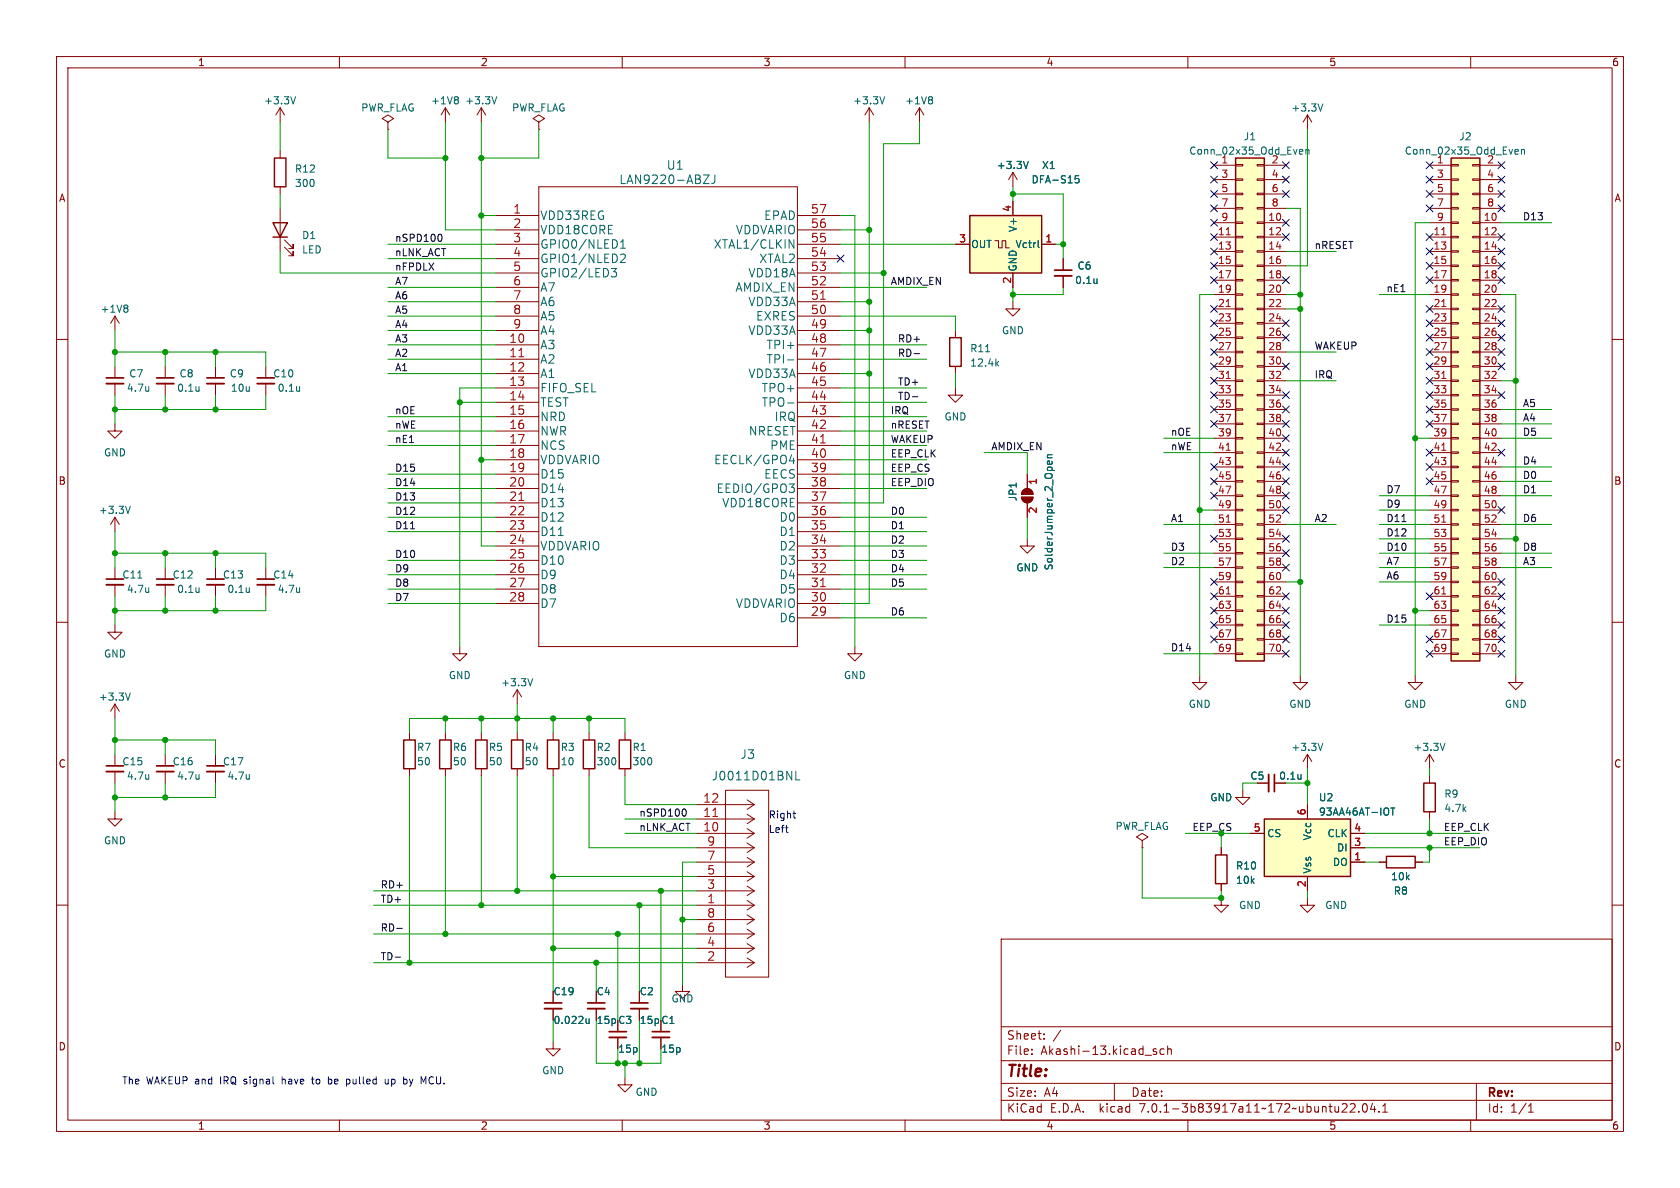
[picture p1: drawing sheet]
<svg xmlns="http://www.w3.org/2000/svg" width="297mm" height="210mm" viewBox="0 0 297 210" stroke-linecap="round" stroke-linejoin="round" font-family="sans-serif">
<g fill="none" stroke="#840000" stroke-width=".18">
<path d="M10 10h277v190h-277zM12 12h273v186h-273zM49.5 19.1v2.5M49.5 19.1l-.7 1.2M49.5 19.1l.8 1.2M60 10v2M78.7 19.1v2.5M78.7 19.1l-.7 1.2M78.7 19.1l.8 1.2M85.1 19.1v2.5M85.1 19.1l-.8 1.2M85.1 19.1l.8 1.2"/>
<path d="M110 10v2M153.7 19.1l-.8 1.2M153.7 19.1v2.5M153.7 19.1l.7 1.2M160 10v2M162.6 19.1l-.8 1.2M162.6 19.1v2.5M162.6 19.1l.7 1.2M210 10v2M260 10v2M49.5 26.7v1.2M49.5 33v1.3"/>
<path d="M49.5 36.8v7.7M68.6 21.6l1-.6-1-.7-1 .7 1 .6v1.3M68.6 22.9h.1M87.6 38.1h7.6M95.2 21.6l1.1-.6-1.1-.7-1 .7 1 .6v1.3M95.2 22.9h.1M95.2 33h45.8v81.3h-45.8zM141 38.1h7.6M179.1 30.5l-.8 1.3M179.1 30.5v2.5M179.1 35.6v2.5M179.1 30.5l.7 1.3"/>
<path d="M214.6 29.2h3.8M214.6 39.4h3.8M214.6 31.8h3.8M214.6 34.3h3.8M214.6 36.8h3.8M218.4 39.2h1.3v.3h-1.3zM218.4 36.7h1.3v.3h-1.3zM218.4 34.2h1.3v.2h-1.3zM218.4 31.6h1.3v.3h-1.3zM218.4 29.1h1.3v.2h-1.3zM222.2 39.2h1.3v.3h-1.3zM222.2 36.7h1.3v.3h-1.3z"/>
<path d="M222.2 34.2h1.3v.2h-1.3zM222.2 31.6h1.3v.3h-1.3zM222.2 29.1h1.3v.2h-1.3zM223.5 29.2h3.8M223.5 39.4h3.8M223.5 31.8h3.8M223.5 34.3h3.8M223.5 36.8h3.8M231.1 20.3v2.6M231.1 20.3l-.7 1.3M231.1 20.3l.8 1.3M252.7 29.2h3.8"/>
<path d="M252.7 39.4h3.8M252.7 31.8h3.8M252.7 34.3h3.8M252.7 36.8h3.8M256.5 39.2h1.3v.3h-1.3zM256.5 36.7h1.3v.3h-1.3zM256.5 34.2h1.3v.2h-1.3zM256.5 31.6h1.3v.3h-1.3zM256.5 29.1h1.3v.2h-1.3zM260.3 39.2h1.3v.3h-1.3zM260.3 36.7h1.3v.3h-1.3zM260.3 34.2h1.3v.2h-1.3z"/>
<path d="M260.3 31.6h1.3v.3h-1.3zM260.3 29.1h1.3v.2h-1.3zM261.6 29.2h3.8M261.6 39.4h3.8M261.6 31.8h3.8M261.6 34.3h3.8M261.6 36.8h3.8M10 60h2M20.3 55.9v2.5M20.3 55.9l-.7 1.3M20.3 55.9l.8 1.3M50.3 43.7l1.5 1.5v-.7v.7h-.7"/>
<path d="M50.3 42.4l1.5 1.5v-.7v.7h-.7M87.6 43.2h7.6M87.6 40.6h7.6M87.6 45.7h7.6M87.6 58.4h7.6M87.6 48.3h7.6M87.6 55.9h7.6M87.6 53.3h7.6M87.6 50.8h7.6M141 43.2h7.6M141 40.6h7.6M141 45.7h7.6"/>
<path d="M141 58.4h7.6M141 48.3h7.6M141 55.9h7.6M141 53.3h7.6M141 50.8h7.6M168.9 43.2h2.5M168.9 58.4v1.3M175.9 42.5h.6v1.3h.7v-1.3h.6v1.3h.6M179.1 53.3v1.3h1.2l-1.2 1.3-1.3-1.3h1.3M179.1 48.3v2.5M184.1 43.2h2.6M188 45.7v2.1"/>
<path d="M188 48.8v2M214.6 41.9h3.8M214.6 44.5h3.8M214.6 47h3.8M214.6 49.5h3.8M214.6 52.1h3.8M214.6 54.6h3.8M214.6 57.2h3.8M214.6 59.7h3.8M218.4 59.6h1.3v.2h-1.3zM218.4 57h1.3v.3h-1.3zM218.4 54.5h1.3v.2h-1.3z"/>
<path d="M218.4 51.9h1.3v.3h-1.3zM218.4 49.4h1.3v.3h-1.3zM218.4 46.9h1.3v.2h-1.3zM218.4 44.3h1.3v.3h-1.3zM218.4 41.8h1.3v.2h-1.3zM222.2 59.6h1.3v.2h-1.3zM222.2 57h1.3v.3h-1.3zM222.2 54.5h1.3v.2h-1.3zM222.2 51.9h1.3v.3h-1.3zM222.2 49.4h1.3v.3h-1.3zM222.2 46.9h1.3v.2h-1.3zM222.2 44.3h1.3v.3h-1.3z"/>
<path d="M222.2 41.8h1.3v.2h-1.3zM223.5 41.9h3.8M223.5 44.5h3.8M223.5 47h3.8M223.5 49.5h3.8M223.5 52.1h3.8M223.5 54.6h3.8M223.5 57.2h3.8M223.5 59.7h3.8M252.7 41.9h3.8M252.7 44.5h3.8M252.7 47h3.8"/>
<path d="M252.7 49.5h3.8M252.7 52.1h3.8M252.7 54.6h3.8M252.7 57.2h3.8M252.7 59.7h3.8M256.5 59.6h1.3v.2h-1.3zM256.5 57h1.3v.3h-1.3zM256.5 54.5h1.3v.2h-1.3zM256.5 51.9h1.3v.3h-1.3zM256.5 49.4h1.3v.3h-1.3zM256.5 46.9h1.3v.2h-1.3zM256.5 44.3h1.3v.3h-1.3z"/>
<path d="M256.5 41.8h1.3v.2h-1.3zM260.3 59.6h1.3v.2h-1.3zM260.3 57h1.3v.3h-1.3zM260.3 54.5h1.3v.2h-1.3zM260.3 51.9h1.3v.3h-1.3zM260.3 49.4h1.3v.3h-1.3zM260.3 46.9h1.3v.2h-1.3zM260.3 44.3h1.3v.3h-1.3zM260.3 41.8h1.3v.2h-1.3zM261.6 41.9h3.8M261.6 44.5h3.8M261.6 47h3.8"/>
<path d="M261.6 49.5h3.8M261.6 52.1h3.8M261.6 54.6h3.8M261.6 57.2h3.8M261.6 59.7h3.8M285 60h2M20.3 74.9v1.3h1.3l-1.3 1.3-1.3-1.3h1.3M20.3 64.8v2M20.3 67.8v2.1M29.2 64.8v2M29.2 67.8v2.1M38.1 64.8v2"/>
<path d="M38.1 67.8v2.1M47 64.8v2M47 67.8v2.1M87.6 61h7.6M87.6 63.5h7.6M87.6 66h7.6M87.6 68.6h7.6M87.6 71.1h7.6M87.6 73.7h7.6M87.6 76.2h7.6M87.6 78.7h7.6M141 61h7.6"/>
<path d="M141 63.5h7.6M141 66h7.6M141 68.6h7.6M141 71.1h7.6M141 73.7h7.6M141 76.2h7.6M141 78.7h7.6M168.9 68.6v1.3h1.3l-1.3 1.2-1.3-1.2h1.3M168.9 64.8v1.2M214.6 62.2h3.8M214.6 64.8h3.8M214.6 67.3h3.8"/>
<path d="M214.6 69.9h3.8M214.6 72.4h3.8M214.6 74.9h3.8M214.6 77.5h3.8M218.4 79.9h1.3v.2h-1.3zM218.4 77.3h1.3v.3h-1.3zM218.4 74.8h1.3v.3h-1.3zM218.4 72.3h1.3v.2h-1.3zM218.4 69.7h1.3v.3h-1.3zM218.4 67.2h1.3v.2h-1.3zM218.4 64.6h1.3v.3h-1.3zM218.4 62.1h1.3v.3h-1.3z"/>
<path d="M222.2 79.9h1.3v.2h-1.3zM222.2 77.3h1.3v.3h-1.3zM222.2 74.8h1.3v.3h-1.3zM222.2 72.3h1.3v.2h-1.3zM222.2 69.7h1.3v.3h-1.3zM222.2 67.2h1.3v.2h-1.3zM222.2 64.6h1.3v.3h-1.3zM222.2 62.1h1.3v.3h-1.3zM223.5 62.2h3.8M223.5 64.8h3.8M223.5 67.3h3.8M223.5 69.9h3.8"/>
<path d="M223.5 72.4h3.8M223.5 74.9h3.8M223.5 77.5h3.8M252.7 62.2h3.8M252.7 64.8h3.8M252.7 67.3h3.8M252.7 69.9h3.8M252.7 72.4h3.8M252.7 74.9h3.8M252.7 77.5h3.8M256.5 79.9h1.3v.2h-1.3zM256.5 77.3h1.3v.3h-1.3z"/>
<path d="M256.5 74.8h1.3v.3h-1.3zM256.5 72.3h1.3v.2h-1.3zM256.5 69.7h1.3v.3h-1.3zM256.5 67.2h1.3v.2h-1.3zM256.5 64.6h1.3v.3h-1.3zM256.5 62.1h1.3v.3h-1.3zM260.3 79.9h1.3v.2h-1.3zM260.3 77.3h1.3v.3h-1.3zM260.3 74.8h1.3v.3h-1.3zM260.3 72.3h1.3v.2h-1.3zM260.3 69.7h1.3v.3h-1.3zM260.3 67.2h1.3v.2h-1.3z"/>
<path d="M260.3 64.6h1.3v.3h-1.3zM260.3 62.1h1.3v.3h-1.3zM261.6 62.2h3.8M261.6 64.8h3.8M261.6 67.3h3.8M261.6 69.9h3.8M261.6 72.4h3.8M261.6 74.9h3.8M261.6 77.5h3.8M20.3 91.4v2.6M20.3 91.4l-.7 1.3M20.3 91.4l.8 1.3"/>
<path d="M87.6 81.3h7.6M87.6 83.8h7.6M87.6 86.4h7.6M87.6 88.9h7.6M87.6 91.4h7.6M87.6 94h7.6M87.6 96.5h7.6M87.6 99.1h7.6M141 81.3h7.6M141 83.8h7.6M141 86.4h7.6M141 88.9h7.6"/>
<path d="M141 91.4h7.6M141 94h7.6M141 96.5h7.6M141 99.1h7.6M180.6 87.9h2a1.02 1.02 0 0 1-1 1 1.02 1.02 0 0 1-1-1zM180.9 86.7a1.02 1.02 0 0 1 1.1-.3 1.02 1.02 0 0 1 .6 1h-2zM181.6 95.3v1.2h1.3l-1.3 1.3-1.3-1.3h1.3M181.6 83.8v2.6M181.6 88.9v2.5M214.6 80h3.8M214.6 82.6h3.8M214.6 85.1h3.8"/>
<path d="M214.6 87.6h3.8M214.6 90.2h3.8M214.6 92.7h3.8M214.6 95.3h3.8M214.6 97.8h3.8M218.4 97.7h1.3v.2h-1.3zM218.4 95.1h1.3v.3h-1.3zM218.4 92.6h1.3v.2h-1.3zM218.4 90h1.3v.3h-1.3zM218.4 87.5h1.3v.3h-1.3zM218.4 85h1.3v.2h-1.3zM218.4 82.4h1.3v.3h-1.3z"/>
<path d="M222.2 97.7h1.3v.2h-1.3zM222.2 95.1h1.3v.3h-1.3zM222.2 92.6h1.3v.2h-1.3zM222.2 90h1.3v.3h-1.3zM222.2 87.5h1.3v.3h-1.3zM222.2 85h1.3v.2h-1.3zM222.2 82.4h1.3v.3h-1.3zM223.5 80h3.8M223.5 82.6h3.8M223.5 85.1h3.8M223.5 87.6h3.8M223.5 90.2h3.8"/>
<path d="M223.5 92.7h3.8M223.5 95.3h3.8M223.5 97.8h3.8M252.7 80h3.8M252.7 82.6h3.8M252.7 85.1h3.8M252.7 87.6h3.8M252.7 90.2h3.8M252.7 92.7h3.8M252.7 95.3h3.8M252.7 97.8h3.8M256.5 97.7h1.3v.2h-1.3z"/>
<path d="M256.5 95.1h1.3v.3h-1.3zM256.5 92.6h1.3v.2h-1.3zM256.5 90h1.3v.3h-1.3zM256.5 87.5h1.3v.3h-1.3zM256.5 85h1.3v.2h-1.3zM256.5 82.4h1.3v.3h-1.3zM260.3 97.7h1.3v.2h-1.3zM260.3 95.1h1.3v.3h-1.3zM260.3 92.6h1.3v.2h-1.3zM260.3 90h1.3v.3h-1.3zM260.3 87.5h1.3v.3h-1.3zM260.3 85h1.3v.2h-1.3z"/>
<path d="M260.3 82.4h1.3v.3h-1.3zM261.6 80h3.8M261.6 82.6h3.8M261.6 85.1h3.8M261.6 87.6h3.8M261.6 90.2h3.8M261.6 92.7h3.8M261.6 95.3h3.8M261.6 97.8h3.8M10 110h2M20.3 110.5v1.3h1.3l-1.3 1.2-1.3-1.2h1.3M20.3 100.3v2.1"/>
<path d="M20.3 103.4v2M29.2 100.3v2.1M29.2 103.4v2M38.1 100.3v2.1M38.1 103.4v2M47 100.3v2.1M47 103.4v2M81.3 114.3v1.3h1.2l-1.2 1.2-1.3-1.2h1.3M87.6 101.6h7.6M87.6 104.1h7.6M87.6 106.7h7.6M141 101.6h7.6"/>
<path d="M141 104.1h7.6M141 106.7h7.6M141 109.2h7.6M151.1 114.3v1.3h1.3l-1.3 1.2-1.2-1.2h1.2M212.1 119.4v1.3h1.3l-1.3 1.2-1.3-1.2h1.3M214.6 100.3h3.8M214.6 102.9h3.8M214.6 105.4h3.8M214.6 108h3.8M214.6 110.5h3.8M214.6 113h3.8M214.6 115.6h3.8"/>
<path d="M218.4 115.4h1.3v.3h-1.3zM218.4 112.9h1.3v.3h-1.3zM218.4 110.4h1.3v.2h-1.3zM218.4 107.8h1.3v.3h-1.3zM218.4 105.3h1.3v.2h-1.3zM218.4 102.7h1.3v.3h-1.3zM218.4 100.2h1.3v.3h-1.3zM222.2 115.4h1.3v.3h-1.3zM222.2 112.9h1.3v.3h-1.3zM222.2 110.4h1.3v.2h-1.3zM222.2 107.8h1.3v.3h-1.3zM222.2 105.3h1.3v.2h-1.3z"/>
<path d="M222.2 102.7h1.3v.3h-1.3zM222.2 100.2h1.3v.3h-1.3zM223.5 100.3h3.8M223.5 102.9h3.8M223.5 105.4h3.8M223.5 108h3.8M223.5 110.5h3.8M223.5 113h3.8M223.5 115.6h3.8M229.9 119.4v1.3h1.2l-1.2 1.2-1.3-1.2h1.3M250.2 119.4v1.3h1.3l-1.3 1.2-1.3-1.2h1.3M252.7 100.3h3.8"/>
<path d="M252.7 102.9h3.8M252.7 105.4h3.8M252.7 108h3.8M252.7 110.5h3.8M252.7 113h3.8M252.7 115.6h3.8M256.5 115.4h1.3v.3h-1.3zM256.5 112.9h1.3v.3h-1.3zM256.5 110.4h1.3v.2h-1.3zM256.5 107.8h1.3v.3h-1.3zM256.5 105.3h1.3v.2h-1.3zM256.5 102.7h1.3v.3h-1.3z"/>
<path d="M256.5 100.2h1.3v.3h-1.3zM260.3 115.4h1.3v.3h-1.3zM260.3 112.9h1.3v.3h-1.3zM260.3 110.4h1.3v.2h-1.3zM260.3 107.8h1.3v.3h-1.3zM260.3 105.3h1.3v.2h-1.3zM260.3 102.7h1.3v.3h-1.3zM260.3 100.2h1.3v.3h-1.3zM261.6 100.3h3.8M261.6 102.9h3.8M261.6 105.4h3.8M261.6 108h3.8"/>
<path d="M261.6 110.5h3.8M261.6 113h3.8M261.6 115.6h3.8M268 119.4v1.3h1.2l-1.2 1.2-1.3-1.2h1.3M285 110h2M20.3 124.5v2.5M20.3 133.4v2M20.3 136.4v2M20.3 124.5l-.7 1.2M20.3 124.5l.8 1.2M29.2 133.4v2M29.2 136.4v2"/>
<path d="M38.1 133.4v2M38.1 136.4v2M72.4 129.5v1.3M72.4 135.9v1.3M78.7 129.5v1.3M78.7 135.9v1.3M85.1 129.5v1.3M85.1 135.9v1.3M91.4 121.9l-.7 1.3M91.4 121.9v2.6M91.4 129.5v1.3M91.4 135.9v1.3"/>
<path d="M91.4 121.9l.8 1.3M97.8 129.5v1.3M97.8 135.9v1.3M104.1 129.5v1.3M104.1 135.9v1.3M110.5 129.5v1.3M110.5 135.9v1.3M128.3 139.7h7.6v33h-7.6zM219.7 139.7v1.3h1.3l-1.3 1.2-1.3-1.2h1.3M222.2 138.4h2.1M225.3 138.4h2M231.1 133.4l-.7 1.2"/>
<path d="M231.1 133.4v2.5M231.1 133.4l.8 1.2M252.7 133.4l-.7 1.2M252.7 133.4v2.5M252.7 137.2v1.2M252.7 133.4l.8 1.2M10 160h2M20.3 143.5v1.3h1.3l-1.3 1.3-1.3-1.3h1.3M123.2 157.5h10.1M123.2 154.9h10.1M123.2 152.4h10.1M123.2 149.9h10.1"/>
<path d="M123.2 147.3h10.1M123.2 144.8h10.1M123.2 142.2h10.1M132.1 159.2l1.2 .8M132.1 156.6l1.2 .9M132.1 154.1l1.2 .8M132.1 151.6l1.2 .8M132.1 149l1.2 .9M132.1 146.5l1.2 .8M132.1 143.9l1.2 .9M132.1 141.4l1.2 .8M133.3 157.5l-1.2 .8"/>
<path d="M133.3 154.9l-1.2 .9M133.3 152.4l-1.2 .8M133.3 149.9l-1.2 .8M133.3 147.3l-1.2 .9M133.3 144.8l-1.2 .8M133.3 142.2l-1.2 .9M201.9 148.6l1-.6-1-.7-1 .7 1 .6v1.3M201.9 149.9h.1M215.9 158.8v1.2h1.3l-1.3 1.3-1.3-1.3h1.3M215.9 149.9v1.2M215.9 156.2v1.3M221 147.3h2.5"/>
<path d="M231.1 158.8v1.2h1.3l-1.3 1.3-1.2-1.3h1.2M231.1 142.2v2.6M231.1 154.9v2.6M238.8 152.4h2.5M238.8 149.9h2.5M238.8 147.3h2.5M243.8 152.4h1.3M250.2 152.4h1.3M252.7 143.5v1.3M285 160h2M97.8 175.3v2M97.8 178.3v2"/>
<path d="M105.4 175.3v2M105.4 178.3v2M113 175.3v2M113 178.3v2M120.6 174v1.3h1.3l-1.3 1.2-1.2-1.2h1.2M123.2 170.2h10.1M123.2 167.6h10.1M123.2 165.1h10.1M123.2 162.6h10.1M123.2 160h10.1M132.1 169.3l1.2 .9M132.1 166.8l1.2 .8"/>
<path d="M132.1 164.3l1.2 .8M132.1 161.7l1.2 .9M133.3 170.2l-1.2 .8M133.3 167.6l-1.2 .9M133.3 165.1l-1.2 .8M133.3 162.6l-1.2 .8M133.3 160l-1.2 .9M177 166h108v32h-108zM60 198v2M97.8 184.2v1.2h1.3l-1.3 1.3-1.3-1.3h1.3M109.2 180.3v2.1M109.2 183.4v2"/>
<path d="M110 198v2M110.5 190.5v1.3h1.3l-1.3 1.2-1.3-1.2h1.3M116.8 180.3v2.1M116.8 183.4v2M160 198v2M177 194.5h108M177 191.5h108M177 187.5h108M177 181.5h108M182.4 186.3v.1M182.4 185.5v.1M184.6 183.6v.1"/>
<path d="M184.6 182.8v.1M197 191.5v3M204.4 185.5l-.3-.1-.2 .2v.2l.5 .2v.3h-.5M205.8 185.5l-.4-.1-.3 .3v.4l.1 .2h.6M206.4 185.5l.2-.1 .4 .1 .1 .9M206.4 184.9v1.5M210 198v2M237.2 196.6h.9M238.1 195.2v.5M238.7 195.2l.6-.1 .2 .1 .1 .3-1 1.1h1M240.2 196.5v.1M241.1 195.2l.1-.1a.81 .81 0 0 1 .6 .6 .81 .81 0 0 1-.3 .8l-.1 .1a.81 .81 0 0 1-.6-.6 .81 .81 0 0 1 .3-.8z"/>
<path d="M242.6 195l-.3 1.1h.9M243 195.6v1M243.8 196.5v.1M244.4 196.6h.9M244.4 195.5l.5-.4v1.5M260 198v2M261 191.5v6.5M270.2 196.6h.9M270.2 195.5l.4-.4v1.5"/>
</g>
<g fill="none" stroke="#006464" stroke-width=".18">
<path d="M52.3 17.1l-.5 1.3M80.8 17.1l.2 .2-.2 .3 .2 .3v.2l-.2 .3M87.8 17.1l-.4 1.3M156.4 17.1l-.4 1.3M164.6 17.1l.3 .2-.3 .3 .3 .3v.2l-.3 .3M233.9 18.4l-.5 1.2M124.4 30.9h1l-1 1.6h1M126.4 30.9v1.1a.49 .49 0 0 1-.6 .5M181.8 28.5l-.4 1.3M190.1 31.1h.6M190.1 31.6h.4l.3 .2-.1 .5h-.6M229.9 26.4l.4 .1v.2l-.6 .1"/>
<path d="M230.3 27.2l-.4 .1M230.9 26.5l.1-.1 .4 .1v.8M230.9 26.4v.9M268 26.4l.4 .1v.2l-.6 .1M268.4 27.2l-.4 .1M269 26.5l.1-.1 .4 .1v.8M269 26.4v.9M22.4 53.9l.2 .3-.2 .3 .2 .2v.3l-.2 .2M108.1 47.5h.9l-.5 .5 .4 .2 .1 .5-.3 .3h-.4M109.7 43.9h.9M109.7 42.8l.4-.4v1.5M109.8 45l.5-.1 .2 .2 .1 .2-1 1.1h1"/>
<path d="M139.5 42.4l.9 1.5v-1.5M183.5 42.5v1.1l.2 .2M139.2 71.2h1.2M139.2 63.6h1.2M176.2 64.2l.3 .5M176.5 63.9l-.4 .5M23 89.5l-.4 1.3M139.5 85.6h.9l-.5 .5 .5 .2v.5l-.3 .3h-.4M139.6 81.5h.9M140.3 81v1M185.2 80.9h.8M185.9 81.5l.1 .4-.2 .2-.6-.1v-.5h.3l.1 .6"/>
<path d="M186 80.4h-.8v.3l.1 .2M94.2 120l-.5 1.2M23 122.5l-.4 1.3M140.7 136.3v1.6h.7M233.9 131.4l-.5 1.3M255.5 131.4l-.5 1.3M245.9 142.8h.7M246.2 142.8v1.3M104.2 180.1v.8M104.2 180.8l-.2 .1h-.3"/>
</g>
<g fill="none" stroke="#840000" stroke-width=".25">
<path d="M48.3 39.4h2.5l-1.3 2.5zM48.5 27.9h2v5.1h-2zM171.4 38.1h12.7v10.2h-12.7zM218.4 27.9h5.1v88.9h-5.1zM256.5 27.9h5.1v88.9h-5.1zM48.3 41.9h2.5M167.9 59.7h2v5.1h-2zM71.4 130.8h2v5.1h-2zM77.7 130.8h2.1v5.1h-2.1zM84.1 130.8h2v5.1h-2zM90.4 130.8h2.1v5.1h-2.1zM96.8 130.8h2v5.1h-2z"/>
<path d="M103.1 130.8h2.1v5.1h-2.1zM109.5 130.8h2v5.1h-2zM251.7 138.4h2v5.1h-2zM214.9 151.1h2v5.1h-2zM223.5 144.8h15.3v10.1h-15.3zM245.1 151.4h5.1v2h-5.1z"/>
</g>
<g fill="none" stroke="#840000" stroke-width=".33">
<path d="M186.4 48.8h3.1M18.8 67.8h3M27.7 67.8h3M36.6 67.8h3M45.5 67.8h3M18.8 103.4h3M27.7 103.4h3M36.6 103.4h3M45.5 103.4h3M18.8 136.4h3M27.7 136.4h3M36.6 136.4h3"/>
<path d="M224.3 136.9v3.1M96.3 178.3h3M103.9 178.3h3M111.5 178.3h3.1M107.7 183.4h3M115.3 183.4h3.1"/>
</g>
<g fill="none" stroke="#840000" stroke-width=".3">
<path d="M186.4 47.8h3.1M18.8 66.8h3M27.7 66.8h3M36.6 66.8h3M45.5 66.8h3M18.8 102.4h3M27.7 102.4h3M36.6 102.4h3M45.5 102.4h3M18.8 135.4h3M27.7 135.4h3M36.6 135.4h3"/>
<path d="M225.3 136.9v3.1M96.3 177.3h3M103.9 177.3h3M111.5 177.3h3.1M107.7 182.4h3M115.3 182.4h3.1"/>
</g>
<g fill="#ffffc2" stroke="#ffffc2" stroke-width=".18">
<path d="M171.4 38.1h12.7v10.2h-12.7z"/>
<path d="M223.5 144.8h15.3v10.1h-15.3z"/>
<path d="M256.5 27.9h5.1v88.9h-5.1z"/>
<path d="M218.4 27.9h5.1v88.9h-5.1z"/>
</g>
<path d="M216.8 41.5h.7M216.8 54.2h.7M254.9 41.5h.7M254.9 54.2h.7M216.8 66.9h.7M216.8 79.6h.7M254.9 66.9h.7M254.9 79.6h.7M216.8 92.3h.7M254.9 92.3h.7M216.8 105h.7M254.9 105h.7" fill="none" stroke="#a90000" stroke-width=".18"/>
<g fill="#840000" stroke="#840000" stroke-width=".18">
<path d="M180.9 86.7a1.02 1.02 0 0 1 1.1-.3 1.02 1.02 0 0 1 .6 1h-2z"/>
<path d="M180.6 87.9h2a1.02 1.02 0 0 1-1 1 1.02 1.02 0 0 1-1-1z"/>
</g>
<path d="M78 41.5l.1 .4-.1 .7M161.3 70.1h1M161.6 62.5h1M121.1 143.1l.2 .4-.2 .7M69.8 169.2h1M70.2 164.1h.9" fill="none" stroke="#0f0f0f" stroke-width=".18"/>
<g fill="none" stroke="#0000c2" stroke-width=".18">
<path d="M140.2 143.8h.5M140.5 144.6h.2M55 190.8h.5M58.1 190.3v1.3M58.1 191.6h.1M58.2 190.8h-.1M61.3 190.8v1.2M61.3 191.6h.3M61.6 190.8h-.3M68.1 190.8v.6l.4 .2M71.4 190.8h.4M71.4 191.6h.4"/>
<path d="M74.4 190.3l.5 1 .4-1"/>
</g>
<g fill="none" stroke="#009600" stroke-width=".18">
<path d="M49.5 21.6v5.1M49.5 34.3v2.5M68.6 22.9v5h10.1M78.7 21.6v19h8.9M85.1 21.6v74.9h2.5M85.1 38.1h2.5M95.2 22.9v5h-10.1M148.6 38.1h2.5v76.2M153.7 21.6v85.1h-5.1M162.6 21.6v3.8h-6.4v63.5h-7.6M179.1 33v2.6M179.1 34.3h8.9v11.4"/>
<path d="M227.3 36.8h2.6v82.6M231.1 22.9v24.1h-3.8M252.7 39.4h-2.5v80M265.4 39.4h8.9M20.3 58.4v6.4M49.5 44.5v3.8h38.1M68.6 55.9h19M68.6 53.3h19M68.6 43.2h19M68.6 50.8h19M68.6 58.4h19M68.6 45.7h19"/>
<path d="M148.6 55.9h20.3v2.5M148.6 48.3h7.6M148.6 53.3h5.1M148.6 40.6h5.1M148.6 43.2h20.3M148.6 50.8h15.2M148.6 58.4h5.1M179.1 50.8v2.5M186.7 43.2h1.3M188 50.8v1.3h-8.9M214.6 52.1h-2.5v67.3M227.3 52.1h2.6"/>
<path d="M227.3 44.5h8.9M227.3 54.6h2.6M243.8 52.1h8.9M265.4 52.1h2.6v67.3M20.3 62.2h26.7v2.6M20.3 69.9v5M29.2 62.2v2.6M29.2 69.9v2.5M38.1 62.2v2.6M38.1 69.9v2.5M47 69.9v2.5h-26.7M68.6 78.7h19"/>
<path d="M68.6 76.2h19M68.6 66h19M68.6 63.5h19M68.6 73.7h19M68.6 61h19M81.3 71.1h6.3M87.6 68.6h-6.3v45.7M148.6 78.7h15.2M148.6 71.1h15.2M148.6 76.2h15.2M148.6 66h5.1M148.6 68.6h15.2"/>
<path d="M148.6 63.5h15.2M148.6 73.7h15.2M148.6 61h15.2M168.9 66v2.6M205.7 77.5h8.9M227.3 62.2h8.9M227.3 67.3h8.9M250.2 77.5h2.5M265.4 67.3h2.6M265.4 72.4h8.9M265.4 74.9h8.9M265.4 77.5h8.9"/>
<path d="M20.3 97.8h26.7v2.5M20.3 94v6.3M29.2 97.8v2.5M38.1 97.8v2.5M68.6 94h19M68.6 83.8h19M68.6 91.4h19M68.6 99.1h19M68.6 86.4h19M68.6 88.9h19M85.1 81.3h2.5M148.6 94h15.2"/>
<path d="M148.6 96.5h15.2M148.6 83.8h15.2M148.6 91.4h15.2M148.6 81.3h15.2M148.6 99.1h15.2M148.6 86.4h15.2M174 80h7.6v3.8M181.6 91.4v3.9M205.7 97.8h8.9M205.7 92.7h8.9M205.7 80h8.9M212.1 90.2h2.5"/>
<path d="M227.3 92.7h8.9M243.8 97.8h8.9M243.8 90.2h8.9M243.8 92.7h8.9M243.8 95.3h8.9M243.8 87.6h8.9M265.4 97.8h8.9M265.4 92.7h8.9M265.4 95.3h2.6M265.4 87.6h8.9M265.4 82.6h8.9M265.4 85.1h8.9"/>
<path d="M20.3 105.4v5.1M29.2 105.4v2.6M38.1 105.4v2.6M47 105.4v2.6h-26.7M68.6 101.6h19M68.6 106.7h19M68.6 104.1h19M148.6 101.6h15.2M148.6 104.1h15.2M148.6 109.2h15.2M205.7 100.3h8.9M205.7 115.6h8.9"/>
<path d="M227.3 102.9h2.6M243.8 100.3h8.9M243.8 102.9h8.9M243.8 110.5h8.9M250.2 108h2.5M265.4 100.3h8.9M20.3 130.8h17.8v2.6M20.3 127v6.4M20.3 138.4v5.1M29.2 130.8v2.6M29.2 138.4v2.6M38.1 138.4v2.6h-17.8"/>
<path d="M72.4 129.5v-2.5h38.1v2.5M72.4 137.2v33M78.7 127v2.5M78.7 137.2v27.9M85.1 127v2.5M85.1 137.2v22.8M91.4 124.5v5M91.4 137.2v20.3M97.8 127v2.5M97.8 137.2v38.1M104.1 137.2v12.7h19.1M104.1 127v2.5"/>
<path d="M110.5 137.2v5h12.7M222.2 138.4h-2.5v1.3M227.3 138.4h3.8M231.1 135.9v6.3M252.7 135.9v1.3M66 157.5h57.2M97.8 154.9h25.4M110.5 147.3h12.7M110.5 144.8h12.7M116.8 157.5v22.8M123.2 152.4h-2.6v21.6M201.9 149.9v8.9h14v-1.3"/>
<path d="M209.5 147.3h11.5M215.9 147.3v2.6M231.1 157.5v1.3M241.3 152.4h2.5M241.3 147.3h20.3M241.3 149.9h20.3M252.7 149.9v2.5h-1.2M252.7 144.8v2.5M66 170.2h57.2M66 160h57.2M66 165.1h57.2M97.8 167.6h25.4"/>
<path d="M105.4 170.2v5.1M109.2 165.1v15.2M113 160v15.3M120.6 162.6h2.6M97.8 180.3v3.9M105.4 180.3v7.7h11.4v-2.6M109.2 185.4v2.6M110.5 188v2.5M113 180.3v7.7"/>
</g>
<g fill="none" stroke="#000084" stroke-width=".18">
<path d="M214 28.6l1.2 1.2M214 33.7l1.2 1.2M214 36.2l1.2 1.2M214 38.8l1.2 1.2M214 31.1l1.2 1.3M215.2 33.7l-1.2 1.2M215.2 28.6l-1.2 1.2M215.2 36.2l-1.2 1.2M215.2 38.8l-1.2 1.2M215.2 31.1l-1.2 1.3M226.7 28.6l1.2 1.2M226.7 38.8l1.2 1.2"/>
<path d="M226.7 31.1l1.2 1.3M226.7 33.7l1.2 1.2M227.9 28.6l-1.2 1.2M227.9 33.7l-1.2 1.2M227.9 38.8l-1.2 1.2M227.9 31.1l-1.2 1.3M252.1 36.2l1.2 1.2M252.1 33.7l1.2 1.2M252.1 31.1l1.2 1.3M252.1 28.6l1.2 1.2M253.3 36.2l-1.2 1.2M253.3 28.6l-1.2 1.2"/>
<path d="M253.3 31.1l-1.2 1.3M253.3 33.7l-1.2 1.2M264.8 36.2l1.2 1.2M264.8 28.6l1.2 1.2M264.8 31.1l1.2 1.3M264.8 33.7l1.2 1.2M266 28.6l-1.2 1.2M266 31.1l-1.2 1.3M266 36.2l-1.2 1.2M266 33.7l-1.2 1.2M148 45.1l1.2 1.2M149.2 45.1l-1.2 1.2"/>
<path d="M214 48.9l1.2 1.2M214 46.4l1.2 1.2M214 56.5l1.2 1.3M214 59.1l1.2 1.2M214 41.3l1.2 1.2M214 54l1.2 1.2M214 43.8l1.2 1.3M215.2 48.9l-1.2 1.2M215.2 54l-1.2 1.2M215.2 41.3l-1.2 1.2M215.2 56.5l-1.2 1.3M215.2 59.1l-1.2 1.2"/>
<path d="M215.2 46.4l-1.2 1.2M215.2 43.8l-1.2 1.3M226.7 41.3l1.2 1.2M226.7 56.5l1.2 1.3M226.7 59.1l1.2 1.2M226.7 48.9l1.2 1.2M227.9 41.3l-1.2 1.2M227.9 56.5l-1.2 1.3M227.9 59.1l-1.2 1.2M227.9 48.9l-1.2 1.2M252.1 41.3l1.2 1.2M252.1 43.8l1.2 1.3"/>
<path d="M252.1 54l1.2 1.2M252.1 48.9l1.2 1.2M252.1 59.1l1.2 1.2M252.1 56.5l1.2 1.3M252.1 46.4l1.2 1.2M253.3 41.3l-1.2 1.2M253.3 43.8l-1.2 1.3M253.3 54l-1.2 1.2M253.3 48.9l-1.2 1.2M253.3 59.1l-1.2 1.2M253.3 56.5l-1.2 1.3M253.3 46.4l-1.2 1.2"/>
<path d="M264.8 54l1.2 1.2M264.8 48.9l1.2 1.2M264.8 41.3l1.2 1.2M264.8 46.4l1.2 1.2M264.8 43.8l1.2 1.3M264.8 59.1l1.2 1.2M264.8 56.5l1.2 1.3M266 41.3l-1.2 1.2M266 46.4l-1.2 1.2M266 48.9l-1.2 1.2M266 43.8l-1.2 1.3M266 54l-1.2 1.2"/>
<path d="M266 59.1l-1.2 1.2M266 56.5l-1.2 1.3M214 74.3l1.2 1.2M214 69.2l1.2 1.3M214 66.7l1.2 1.2M214 64.2l1.2 1.2M214 61.6l1.2 1.2M214 71.8l1.2 1.2M215.2 74.3l-1.2 1.2M215.2 66.7l-1.2 1.2M215.2 69.2l-1.2 1.3M215.2 64.2l-1.2 1.2"/>
<path d="M215.2 61.6l-1.2 1.2M215.2 71.8l-1.2 1.2M226.7 71.8l1.2 1.2M226.7 64.2l1.2 1.2M226.7 74.3l1.2 1.2M226.7 69.2l1.2 1.3M226.7 76.9l1.2 1.2M226.7 79.4l1.2 1.2M227.9 69.2l-1.2 1.3M227.9 79.4l-1.2 1.2M227.9 71.8l-1.2 1.2M227.9 64.2l-1.2 1.2"/>
<path d="M227.9 74.3l-1.2 1.2M227.9 76.9l-1.2 1.2M252.1 66.7l1.2 1.2M252.1 79.4l1.2 1.2M252.1 71.8l1.2 1.2M252.1 64.2l1.2 1.2M252.1 69.2l1.2 1.3M252.1 74.3l1.2 1.2M252.1 61.6l1.2 1.2M253.3 61.6l-1.2 1.2M253.3 79.4l-1.2 1.2M253.3 66.7l-1.2 1.2"/>
<path d="M253.3 71.8l-1.2 1.2M253.3 64.2l-1.2 1.2M253.3 69.2l-1.2 1.3M253.3 74.3l-1.2 1.2M264.8 79.4l1.2 1.2M264.8 61.6l1.2 1.2M264.8 69.2l1.2 1.3M264.8 64.2l1.2 1.2M266 79.4l-1.2 1.2M266 69.2l-1.2 1.3M266 64.2l-1.2 1.2M266 61.6l-1.2 1.2"/>
<path d="M214 87l1.2 1.2M214 81.9l1.2 1.3M214 84.5l1.2 1.2M214 94.6l1.2 1.3M215.2 81.9l-1.2 1.3M215.2 94.6l-1.2 1.3M215.2 84.5l-1.2 1.2M215.2 87l-1.2 1.2M226.7 99.7l1.2 1.2M226.7 97.2l1.2 1.2M226.7 84.5l1.2 1.2M226.7 94.6l1.2 1.3"/>
<path d="M226.7 81.9l1.2 1.3M226.7 87l1.2 1.2M226.7 89.6l1.2 1.2M227.9 84.5l-1.2 1.2M227.9 87l-1.2 1.2M227.9 81.9l-1.2 1.3M227.9 97.2l-1.2 1.2M227.9 89.6l-1.2 1.2M227.9 99.7l-1.2 1.2M227.9 94.6l-1.2 1.3M252.1 84.5l1.2 1.2M252.1 81.9l1.2 1.3"/>
<path d="M253.3 84.5l-1.2 1.2M253.3 81.9l-1.2 1.3M264.8 89.6l1.2 1.2M266 89.6l-1.2 1.2M214 109.9l1.2 1.2M214 112.4l1.2 1.2M214 102.3l1.2 1.2M214 104.8l1.2 1.2M214 107.3l1.2 1.3M215.2 104.8l-1.2 1.2M215.2 109.9l-1.2 1.2M215.2 102.3l-1.2 1.2"/>
<path d="M215.2 112.4l-1.2 1.2M215.2 107.3l-1.2 1.3M226.7 104.8l1.2 1.2M226.7 107.3l1.2 1.3M226.7 115l1.2 1.2M226.7 109.9l1.2 1.2M226.7 112.4l1.2 1.2M227.9 109.9l-1.2 1.2M227.9 104.8l-1.2 1.2M227.9 107.3l-1.2 1.3M227.9 115l-1.2 1.2M227.9 112.4l-1.2 1.2"/>
<path d="M252.1 104.8l1.2 1.2M252.1 112.4l1.2 1.2M252.1 115l1.2 1.2M253.3 115l-1.2 1.2M253.3 104.8l-1.2 1.2M253.3 112.4l-1.2 1.2M264.8 102.3l1.2 1.2M264.8 104.8l1.2 1.2M264.8 107.3l1.2 1.3M264.8 115l1.2 1.2M264.8 109.9l1.2 1.2M264.8 112.4l1.2 1.2"/>
<path d="M266 102.3l-1.2 1.2M266 104.8l-1.2 1.2M266 107.3l-1.2 1.3M266 115l-1.2 1.2M266 109.9l-1.2 1.2M266 112.4l-1.2 1.2"/>
</g>
<g fill="#009600" stroke="#009600" stroke-width=".18">
<circle cx="110.5" cy="188" r=".46"/>
<circle cx="116.8" cy="157.5" r=".46"/>
<circle cx="113" cy="160" r=".46"/>
<circle cx="113" cy="188" r=".46"/>
<circle cx="215.9" cy="158.8" r=".46"/>
<circle cx="231.1" cy="138.4" r=".46"/>
<circle cx="120.6" cy="162.6" r=".46"/>
<circle cx="250.2" cy="108" r=".46"/>
<circle cx="250.2" cy="77.5" r=".46"/>
<circle cx="268" cy="95.3" r=".46"/>
<circle cx="229.9" cy="102.9" r=".46"/>
<circle cx="212.1" cy="90.2" r=".46"/>
<circle cx="252.7" cy="149.9" r=".46"/>
<circle cx="252.7" cy="147.3" r=".46"/>
<circle cx="153.7" cy="66" r=".46"/>
<circle cx="85.1" cy="38.1" r=".46"/>
<circle cx="78.7" cy="27.9" r=".46"/>
<circle cx="85.1" cy="27.9" r=".46"/>
<circle cx="91.4" cy="127" r=".46"/>
<circle cx="78.7" cy="165.1" r=".46"/>
<circle cx="20.3" cy="130.8" r=".46"/>
<circle cx="29.2" cy="130.8" r=".46"/>
<circle cx="20.3" cy="141" r=".46"/>
<circle cx="29.2" cy="141" r=".46"/>
<circle cx="78.7" cy="127" r=".46"/>
<circle cx="91.4" cy="157.5" r=".46"/>
<circle cx="72.4" cy="170.2" r=".46"/>
<circle cx="85.1" cy="127" r=".46"/>
<circle cx="97.8" cy="154.9" r=".46"/>
<circle cx="97.8" cy="127" r=".46"/>
<circle cx="104.1" cy="127" r=".46"/>
<circle cx="29.2" cy="62.2" r=".46"/>
<circle cx="38.1" cy="108" r=".46"/>
<circle cx="38.1" cy="97.8" r=".46"/>
<circle cx="29.2" cy="97.8" r=".46"/>
<circle cx="20.3" cy="97.8" r=".46"/>
<circle cx="20.3" cy="72.4" r=".46"/>
<circle cx="29.2" cy="72.4" r=".46"/>
<circle cx="38.1" cy="72.4" r=".46"/>
<circle cx="29.2" cy="108" r=".46"/>
<circle cx="20.3" cy="108" r=".46"/>
<circle cx="20.3" cy="62.2" r=".46"/>
<circle cx="85.1" cy="160" r=".46"/>
<circle cx="97.8" cy="167.6" r=".46"/>
<circle cx="105.4" cy="170.2" r=".46"/>
<circle cx="109.2" cy="165.1" r=".46"/>
<circle cx="109.2" cy="188" r=".46"/>
<circle cx="38.1" cy="62.2" r=".46"/>
<circle cx="85.1" cy="81.3" r=".46"/>
<circle cx="81.3" cy="71.1" r=".46"/>
<circle cx="268" cy="67.3" r=".46"/>
<circle cx="229.9" cy="52.1" r=".46"/>
<circle cx="188" cy="43.2" r=".46"/>
<circle cx="179.1" cy="52.1" r=".46"/>
<circle cx="179.1" cy="34.3" r=".46"/>
<circle cx="156.2" cy="48.3" r=".46"/>
<circle cx="153.7" cy="53.3" r=".46"/>
<circle cx="153.7" cy="58.4" r=".46"/>
<circle cx="153.7" cy="40.6" r=".46"/>
<circle cx="229.9" cy="54.6" r=".46"/>
</g>
<text font-size="2.8" fill="#840000" x="178" y="190.8">Title:</text>
<g font-size="2.1" fill="#006464">
<text x="109.4" y="32.7">LAN9220-ABZJ</text>
<text x="117.8" y="30.2">U1</text>
<text x="95.5" y="39">VDD33REG</text>
<text x="95.5" y="41.6">VDD18CORE</text>
<text x="130" y="41.6">VDDVARIO</text>
<text x="135" y="39">EPAD</text>
<text x="95.5" y="44.1">GPIO0/NLED1</text>
<text x="95.5" y="46.7">GPIO1/NLED2</text>
<text x="126.1" y="44.1">XTAL1/CLKIN</text>
<text x="134.1" y="46.7">XTAL2</text>
<text x="95.5" y="49.2">GPIO2/LED3</text>
<text x="95.5" y="51.7">A7</text>
<text x="129.9" y="51.7">AMDIX_EN</text>
<text x="132.2" y="49.2">VDD18A</text>
<text x="95.5" y="54.3">A6</text>
<text x="95.5" y="56.8">A5</text>
<text x="95.5" y="59.4">A4</text>
<text x="132.2" y="59.4">VDD33A</text>
<text x="132.2" y="54.3">VDD33A</text>
<text x="133.6" y="56.8">EXRES</text>
<text x="95.5" y="61.9">A3</text>
<text x="95.5" y="64.4">A2</text>
<text x="135.4" y="64.4">TPI-</text>
<text x="135.4" y="61.9">TPI+</text>
<text x="95.5" y="67">A1</text>
<text x="95.5" y="69.5">FIFO_SEL</text>
<text x="132.2" y="67">VDD33A</text>
<text x="134.6" y="69.5">TPO+</text>
<text x="95.5" y="72.1">TEST</text>
<text x="95.5" y="74.6">NRD</text>
<text x="95.5" y="77.1">NWR</text>
<text x="132.3" y="77.1">NRESET</text>
<text x="134.6" y="72.1">TPO-</text>
<text x="136.9" y="74.6">IRQ</text>
<text x="95.5" y="79.7">NCS</text>
<text x="95.5" y="82.2">VDDVARIO</text>
<text x="126.1" y="82.2">EECLK/GPO4</text>
<text x="136.1" y="79.7">PME</text>
<text x="95.5" y="84.8">D15</text>
<text x="95.5" y="87.3">D14</text>
<text x="95.5" y="89.8">D13</text>
<text x="126.6" y="87.3">EEDIO/GPO3</text>
<text x="127.6" y="89.8">VDD18CORE</text>
<text x="135" y="84.8">EECS</text>
<text x="95.5" y="92.4">D12</text>
<text x="95.5" y="94.9">D11</text>
<text x="137.7" y="94.9">D1</text>
<text x="137.7" y="92.4">D0</text>
<text x="95.5" y="97.5">VDDVARIO</text>
<text x="95.5" y="100">D10</text>
<text x="137.7" y="100">D3</text>
<text x="137.7" y="97.5">D2</text>
<text x="95.5" y="102.5">D9</text>
<text x="95.5" y="105.1">D8</text>
<text x="95.5" y="107.6">D7</text>
<text x="130" y="107.6">VDDVARIO</text>
<text x="137.7" y="105.1">D5</text>
<text x="137.7" y="102.5">D4</text>
<text x="137.7" y="110.2">D6</text>
<text x="130.9" y="134.3">J3</text>
<text x="125.8" y="138.1">J0011D01BNL</text>
</g>
<g font-size="2.1" fill="#a90000">
<text x="90.7" y="37.8">1</text>
<text x="90.7" y="40.4">2</text>
<text x="143.3" y="40.4">56</text>
<text x="143.3" y="37.8">57</text>
<text x="90.7" y="42.9">3</text>
<text x="90.7" y="45.5">4</text>
<text x="143.3" y="45.5">54</text>
<text x="143.3" y="42.9">55</text>
<text x="90.7" y="48">5</text>
<text x="90.7" y="50.5">6</text>
<text x="90.7" y="53.1">7</text>
<text x="143.3" y="53.1">51</text>
<text x="143.3" y="50.5">52</text>
<text x="143.3" y="48">53</text>
<text x="90.7" y="55.6">8</text>
<text x="90.7" y="58.2">9</text>
<text x="143.3" y="58.2">49</text>
<text x="143.3" y="55.6">50</text>
<text x="90" y="60.7">10</text>
<text x="90" y="63.2">11</text>
<text x="90" y="65.8">12</text>
<text x="143.3" y="65.8">46</text>
<text x="143.3" y="63.2">47</text>
<text x="143.3" y="60.7">48</text>
<text x="90" y="68.3">13</text>
<text x="90" y="70.9">14</text>
<text x="143.3" y="70.9">44</text>
<text x="143.3" y="68.3">45</text>
<text x="90" y="73.4">15</text>
<text x="90" y="75.9">16</text>
<text x="143.3" y="75.9">42</text>
<text x="143.3" y="73.4">43</text>
<text x="90" y="78.5">17</text>
<text x="90" y="81">18</text>
<text x="90" y="83.6">19</text>
<text x="143.3" y="83.6">39</text>
<text x="143.3" y="81">40</text>
<text x="143.3" y="78.5">41</text>
<text x="90" y="86.1">20</text>
<text x="90" y="88.6">21</text>
<text x="143.3" y="88.6">37</text>
<text x="143.3" y="86.1">38</text>
<text x="90" y="91.2">22</text>
<text x="90" y="93.7">23</text>
<text x="143.3" y="93.7">35</text>
<text x="143.3" y="91.2">36</text>
<text x="90" y="96.3">24</text>
<text x="90" y="98.8">25</text>
<text x="90" y="101.3">26</text>
<text x="143.3" y="101.3">32</text>
<text x="143.3" y="98.8">33</text>
<text x="143.3" y="96.3">34</text>
<text x="90" y="103.9">27</text>
<text x="90" y="106.4">28</text>
<text x="143.3" y="106.4">30</text>
<text x="143.3" y="103.9">31</text>
<text x="143.3" y="109">29</text>
<text x="124.3" y="142">12</text>
<text x="124.3" y="147.1">10</text>
<text x="124.3" y="144.5">11</text>
<text x="125" y="149.6">9</text>
<text x="125" y="154.7">5</text>
<text x="125" y="152.1">7</text>
<text x="125" y="159.8">1</text>
<text x="125" y="157.2">3</text>
<text x="125" y="167.4">4</text>
<text x="125" y="164.8">6</text>
<text x="125" y="162.3">8</text>
<text x="125" y="169.9">2</text>
</g>
<g font-size="2.1" fill="#840000">
<text x="178" y="183.9">Sheet:</text>
<text x="186.2" y="183.9">/</text>
<text x="178" y="186.6">File:</text>
<text x="184" y="186.6">Akashi-13.kicad_sch</text>
<text x="178" y="196.8">KiCad</text>
<text x="178" y="194">Size:</text>
<text x="184.6" y="194">A4</text>
<text x="185.7" y="196.8">E.D.A.</text>
<text x="194.4" y="196.8">kicad</text>
<text x="200" y="194">Date:</text>
<text x="201.5" y="196.8">7.0.1-3b83917a11~172~ubuntu22.04.1</text>
<text x="263" y="194.2">Rev:</text>
<text x="263" y="196.8">Id:</text>
<text x="267" y="196.8">1/1</text>
</g>
<g font-size="1.8" fill="#840000">
<text x="35" y="11.8">1</text>
<text x="85" y="11.8">2</text>
<text x="135" y="11.8">3</text>
<text x="185" y="11.8">4</text>
<text x="235" y="11.8">5</text>
<text x="285" y="11.8">6</text>
<text x="10.4" y="35.8">A</text>
<text x="285.4" y="35.8">A</text>
<text x="10.3" y="85.8">B</text>
<text x="285.3" y="85.8">B</text>
<text x="10.3" y="135.8">C</text>
<text x="285.3" y="135.8">C</text>
<text x="10.3" y="185.8">D</text>
<text x="285.3" y="185.8">D</text>
<text x="35" y="199.8">1</text>
<text x="85" y="199.8">2</text>
<text x="135" y="199.8">3</text>
<text x="185" y="199.8">4</text>
<text x="235" y="199.8">5</text>
<text x="285" y="199.8">6</text>
</g>
<g font-size="1.8" fill="#006464">
<text x="46.6" y="18.6">+3.3V</text>
<text x="63.8" y="19.9">PWR_FLAG</text>
<text x="76.1" y="18.6">+1V8</text>
<text x="82.2" y="18.6">+3.3V</text>
<text x="90.5" y="19.9">PWR_FLAG</text>
<text x="150.8" y="18.6">+3.3V</text>
<text x="160" y="18.6">+1V8</text>
<text x="228.2" y="19.9">+3.3V</text>
<text x="210.2" y="27.5">Conn_02x35_Odd_Even</text>
<text x="215.9" y="29">1</text>
<text x="219.8" y="25">J1</text>
<text x="224.8" y="29">2</text>
<text x="248.3" y="27.5">Conn_02x35_Odd_Even</text>
<text x="254" y="29">1</text>
<text x="257.9" y="25">J2</text>
<text x="262.9" y="29">2</text>
<text x="52.1" y="30.7">R12</text>
<text x="52.1" y="33.2">300</text>
<text x="176.2" y="30">+3.3V</text>
<text x="182.3" y="32.6">DFA-S15</text>
<text x="184.1" y="30">X1</text>
<text x="179.9" y="41.1" transform="rotate(-90 179.9 41.1)">V+</text>
<text x="53.3" y="42.4">D1</text>
<text x="53.3" y="45">LED</text>
<text x="171.7" y="44">OUT</text>
<text x="179.4" y="44">Vctrl</text>
<text x="190.4" y="47.8">C6</text>
<text x="179.9" y="48" transform="rotate(-90 179.9 48)">GND</text>
<text x="190" y="50.4">0.1u</text>
<text x="17.7" y="55.4">+1V8</text>
<text x="177.1" y="59.2">GND</text>
<text x="171.5" y="62.4">R11</text>
<text x="171.5" y="65">12.4k</text>
<text x="22.4" y="69.4">4.7u</text>
<text x="22.8" y="66.9">C7</text>
<text x="31.3" y="69.4">0.1u</text>
<text x="31.7" y="66.9">C8</text>
<text x="40.6" y="66.9">C9</text>
<text x="40.7" y="69.4">10u</text>
<text x="48.2" y="66.9">C10</text>
<text x="49" y="69.4">0.1u</text>
<text x="166.9" y="74.5">GND</text>
<text x="18.3" y="80.8">GND</text>
<text x="179.9" y="88.7" transform="rotate(-90 179.9 88.7)">JP1</text>
<text x="17.4" y="91">+3.3V</text>
<text x="179.6" y="101.2">GND</text>
<text x="186.2" y="100.9" transform="rotate(-90 186.2 100.9)">SolderJumper_2_Open</text>
<text x="21.6" y="102.4">C11</text>
<text x="22.4" y="105">4.7u</text>
<text x="30.5" y="102.4">C12</text>
<text x="31.3" y="105">0.1u</text>
<text x="39.4" y="102.4">C13</text>
<text x="40.1" y="105">0.1u</text>
<text x="48.2" y="102.4">C14</text>
<text x="49" y="105">4.7u</text>
<text x="18.3" y="116.4">GND</text>
<text x="17.4" y="124">+3.3V</text>
<text x="79.3" y="120.2">GND</text>
<text x="88.5" y="121.5">+3.3V</text>
<text x="149.1" y="120.2">GND</text>
<text x="210.1" y="125.3">GND</text>
<text x="227.9" y="125.3">GND</text>
<text x="248.2" y="125.3">GND</text>
<text x="266" y="125.3">GND</text>
<text x="21.6" y="135.4">C15</text>
<text x="22.4" y="138">4.7u</text>
<text x="30.5" y="135.4">C16</text>
<text x="31.3" y="138">4.7u</text>
<text x="39.4" y="135.4">C17</text>
<text x="40.1" y="138">4.7u</text>
<text x="73.7" y="132.9">R7</text>
<text x="73.7" y="135.4">50</text>
<text x="80" y="132.9">R6</text>
<text x="80" y="135.4">50</text>
<text x="86.4" y="132.9">R5</text>
<text x="86.4" y="135.4">50</text>
<text x="92.7" y="132.9">R4</text>
<text x="92.7" y="135.4">50</text>
<text x="99.1" y="132.9">R3</text>
<text x="99.1" y="135.4">10</text>
<text x="105.4" y="132.9">R2</text>
<text x="105.4" y="135.4">300</text>
<text x="111.8" y="132.9">R1</text>
<text x="111.8" y="135.4">300</text>
<text x="221" y="138">C5</text>
<text x="226.1" y="138">0.1u</text>
<text x="228.2" y="132.9">+3.3V</text>
<text x="249.8" y="132.9">+3.3V</text>
<text x="213.9" y="141.8">GND</text>
<text x="233.1" y="141.8">U2</text>
<text x="255.3" y="141.2">R9</text>
<text x="255.3" y="143.7">4.7k</text>
<text x="18.3" y="149.4">GND</text>
<text x="197.1" y="146.9">PWR_FLAG</text>
<text x="224" y="148.1">CS</text>
<text x="232" y="148.7" transform="rotate(-90 232 148.7)">Vcc</text>
<text x="233.1" y="144.3">93AA46AT-IOT</text>
<text x="234.6" y="148.1">CLK</text>
<text x="218.4" y="153.9">R10</text>
<text x="232" y="154.4" transform="rotate(-90 232 154.4)">Vss</text>
<text x="235.5" y="153.2">DO</text>
<text x="236.3" y="150.7">DI</text>
<text x="245.9" y="155.8">10k</text>
<text x="218.4" y="156.4">10k</text>
<text x="219" y="160.8">GND</text>
<text x="234.2" y="160.8">GND</text>
<text x="246.3" y="158.3">R8</text>
<text x="97.8" y="176.1">C19</text>
<text x="105.4" y="176.1">C4</text>
<text x="113" y="176.1">C2</text>
<text x="118.7" y="177.4">GND</text>
<text x="97.8" y="181.2">0.022u</text>
<text x="105.4" y="181.2">15p</text>
<text x="109.2" y="181.2">C3</text>
<text x="113" y="181.2">15p</text>
<text x="116.8" y="181.2">C1</text>
<text x="95.8" y="190.1">GND</text>
<text x="109.2" y="186.2">15p</text>
<text x="116.8" y="186.2">15p</text>
<text x="112.3" y="193.9">GND</text>
</g>
<g font-size="1.8" fill="#a90000">
<text x="215.9" y="31.5">3</text>
<text x="215.9" y="34">5</text>
<text x="224.8" y="31.5">4</text>
<text x="224.8" y="34">6</text>
<text x="254" y="31.5">3</text>
<text x="254" y="34">5</text>
<text x="262.9" y="31.5">4</text>
<text x="262.9" y="34">6</text>
<text x="178.8" y="37.5" transform="rotate(-90 178.8 37.5)">4</text>
<text x="215.3" y="41.7">11</text>
<text x="215.9" y="36.6">7</text>
<text x="215.9" y="39.1">9</text>
<text x="224.2" y="39.1">10</text>
<text x="224.2" y="41.7">12</text>
<text x="224.8" y="36.6">8</text>
<text x="253.4" y="41.7">11</text>
<text x="254" y="36.6">7</text>
<text x="254" y="39.1">9</text>
<text x="262.3" y="39.1">10</text>
<text x="262.3" y="41.7">12</text>
<text x="262.9" y="36.6">8</text>
<text x="169.5" y="42.9">3</text>
<text x="184.8" y="42.9">1</text>
<text x="215.3" y="44.2">13</text>
<text x="215.3" y="46.7">15</text>
<text x="224.2" y="44.2">14</text>
<text x="224.2" y="46.7">16</text>
<text x="253.4" y="44.2">13</text>
<text x="253.4" y="46.7">15</text>
<text x="262.3" y="44.2">14</text>
<text x="262.3" y="46.7">16</text>
<text x="178.8" y="50.2" transform="rotate(-90 178.8 50.2)">2</text>
<text x="215.3" y="49.3">17</text>
<text x="215.3" y="51.8">19</text>
<text x="224.2" y="49.3">18</text>
<text x="224.2" y="51.8">20</text>
<text x="253.4" y="49.3">17</text>
<text x="253.4" y="51.8">19</text>
<text x="262.3" y="49.3">18</text>
<text x="262.3" y="51.8">20</text>
<text x="215.3" y="54.4">21</text>
<text x="215.3" y="56.9">23</text>
<text x="215.3" y="59.4">25</text>
<text x="224.2" y="54.4">22</text>
<text x="224.2" y="56.9">24</text>
<text x="224.2" y="59.4">26</text>
<text x="253.4" y="54.4">21</text>
<text x="253.4" y="56.9">23</text>
<text x="253.4" y="59.4">25</text>
<text x="262.3" y="54.4">22</text>
<text x="262.3" y="56.9">24</text>
<text x="262.3" y="59.4">26</text>
<text x="215.3" y="62">27</text>
<text x="215.3" y="64.5">29</text>
<text x="224.2" y="62">28</text>
<text x="224.2" y="64.5">30</text>
<text x="253.4" y="62">27</text>
<text x="253.4" y="64.5">29</text>
<text x="262.3" y="62">28</text>
<text x="262.3" y="64.5">30</text>
<text x="215.3" y="67.1">31</text>
<text x="215.3" y="69.6">33</text>
<text x="224.2" y="67.1">32</text>
<text x="224.2" y="69.6">34</text>
<text x="253.4" y="67.1">31</text>
<text x="253.4" y="69.6">33</text>
<text x="262.3" y="67.1">32</text>
<text x="262.3" y="69.6">34</text>
<text x="215.3" y="72.1">35</text>
<text x="215.3" y="74.7">37</text>
<text x="215.3" y="77.2">39</text>
<text x="224.2" y="72.1">36</text>
<text x="224.2" y="74.7">38</text>
<text x="224.2" y="77.2">40</text>
<text x="253.4" y="72.1">35</text>
<text x="253.4" y="74.7">37</text>
<text x="253.4" y="77.2">39</text>
<text x="262.3" y="72.1">36</text>
<text x="262.3" y="74.7">38</text>
<text x="262.3" y="77.2">40</text>
<text x="215.3" y="79.8">41</text>
<text x="215.3" y="82.3">43</text>
<text x="224.2" y="79.8">42</text>
<text x="224.2" y="82.3">44</text>
<text x="253.4" y="79.8">41</text>
<text x="253.4" y="82.3">43</text>
<text x="262.3" y="79.8">42</text>
<text x="262.3" y="82.3">44</text>
<text x="183.5" y="85.8" transform="rotate(-90 183.5 85.8)">1</text>
<text x="215.3" y="84.8">45</text>
<text x="215.3" y="87.4">47</text>
<text x="215.3" y="89.9">49</text>
<text x="224.2" y="84.8">46</text>
<text x="224.2" y="87.4">48</text>
<text x="224.2" y="89.9">50</text>
<text x="253.4" y="84.8">45</text>
<text x="253.4" y="87.4">47</text>
<text x="253.4" y="89.9">49</text>
<text x="262.3" y="84.8">46</text>
<text x="262.3" y="87.4">48</text>
<text x="262.3" y="89.9">50</text>
<text x="183.5" y="90.8" transform="rotate(-90 183.5 90.8)">2</text>
<text x="215.3" y="92.5">51</text>
<text x="215.3" y="95">53</text>
<text x="224.2" y="92.5">52</text>
<text x="224.2" y="95">54</text>
<text x="253.4" y="92.5">51</text>
<text x="253.4" y="95">53</text>
<text x="262.3" y="92.5">52</text>
<text x="262.3" y="95">54</text>
<text x="215.3" y="97.5">55</text>
<text x="215.3" y="100.1">57</text>
<text x="224.2" y="97.5">56</text>
<text x="224.2" y="100.1">58</text>
<text x="253.4" y="97.5">55</text>
<text x="253.4" y="100.1">57</text>
<text x="262.3" y="97.5">56</text>
<text x="262.3" y="100.1">58</text>
<text x="215.3" y="102.6">59</text>
<text x="215.3" y="105.2">61</text>
<text x="215.3" y="107.7">63</text>
<text x="224.2" y="102.6">60</text>
<text x="224.2" y="105.2">62</text>
<text x="224.2" y="107.7">64</text>
<text x="253.4" y="102.6">59</text>
<text x="253.4" y="105.2">61</text>
<text x="253.4" y="107.7">63</text>
<text x="262.3" y="102.6">60</text>
<text x="262.3" y="105.2">62</text>
<text x="262.3" y="107.7">64</text>
<text x="215.3" y="110.2">65</text>
<text x="215.3" y="112.8">67</text>
<text x="224.2" y="110.2">66</text>
<text x="224.2" y="112.8">68</text>
<text x="253.4" y="110.2">65</text>
<text x="253.4" y="112.8">67</text>
<text x="262.3" y="110.2">66</text>
<text x="262.3" y="112.8">68</text>
<text x="215.3" y="115.3">69</text>
<text x="224.2" y="115.3">70</text>
<text x="253.4" y="115.3">69</text>
<text x="262.3" y="115.3">70</text>
<text x="221.6" y="147.1">5</text>
<text x="230.9" y="144.2" transform="rotate(-90 230.9 144.2)">6</text>
<text x="239.4" y="149.6">3</text>
<text x="239.4" y="147.1">4</text>
<text x="239.4" y="152.1">1</text>
<text x="230.9" y="156.9" transform="rotate(-90 230.9 156.9)">2</text>
</g>
<g font-size="1.8" fill="#0f0f0f">
<text x="269.2" y="39">D13</text>
<text x="69.8" y="47.9">nFPDLX</text>
<text x="69.8" y="45.4">nLNK_ACT</text>
<text x="69.8" y="42.8">nSPD100</text>
<text x="232.4" y="44.1">nRESET</text>
<text x="69.8" y="53">A6</text>
<text x="69.8" y="50.5">A7</text>
<text x="157.5" y="50.5">AMDIX_EN</text>
<text x="245.1" y="51.7">nE1</text>
<text x="69.8" y="55.5">A5</text>
<text x="69.8" y="58.1">A4</text>
<text x="69.8" y="65.7">A1</text>
<text x="69.8" y="63.2">A2</text>
<text x="69.8" y="60.6">A3</text>
<text x="158.7" y="60.6">RD+</text>
<text x="158.7" y="63.2">RD-</text>
<text x="232.4" y="61.9">WAKEUP</text>
<text x="158.7" y="70.8">TD-</text>
<text x="158.7" y="68.2">TD+</text>
<text x="232.4" y="67">IRQ</text>
<text x="69.8" y="73.3">nOE</text>
<text x="69.8" y="75.9">nWE</text>
<text x="157.5" y="73.3">IRQ</text>
<text x="157.5" y="75.9">nRESET</text>
<text x="207" y="77.1">nOE</text>
<text x="269.2" y="77.1">D5</text>
<text x="269.2" y="74.6">A4</text>
<text x="269.2" y="72">A5</text>
<text x="69.8" y="83.5">D15</text>
<text x="69.8" y="78.4">nE1</text>
<text x="157.5" y="78.4">WAKEUP</text>
<text x="157.5" y="83.5">EEP_CS</text>
<text x="157.5" y="80.9">EEP_CLK</text>
<text x="175.3" y="79.7">AMDIX_EN</text>
<text x="207" y="79.7">nWE</text>
<text x="269.2" y="82.2">D4</text>
<text x="69.8" y="86">D14</text>
<text x="69.8" y="88.6">D13</text>
<text x="157.5" y="86">EEP_DIO</text>
<text x="245.1" y="87.3">D7</text>
<text x="245.1" y="89.8">D9</text>
<text x="269.2" y="87.3">D1</text>
<text x="269.2" y="84.7">D0</text>
<text x="69.8" y="93.6">D11</text>
<text x="69.8" y="91.1">D12</text>
<text x="157.5" y="93.6">D1</text>
<text x="157.5" y="91.1">D0</text>
<text x="207" y="92.4">A1</text>
<text x="232.4" y="92.4">A2</text>
<text x="245.1" y="92.4">D11</text>
<text x="245.1" y="94.9">D12</text>
<text x="269.2" y="92.4">D6</text>
<text x="69.8" y="101.3">D9</text>
<text x="69.8" y="98.7">D10</text>
<text x="157.5" y="98.7">D3</text>
<text x="157.5" y="101.3">D4</text>
<text x="157.5" y="96.2">D2</text>
<text x="207" y="100">D2</text>
<text x="207" y="97.4">D3</text>
<text x="245.1" y="97.4">D10</text>
<text x="245.1" y="100">A7</text>
<text x="269.2" y="97.4">D8</text>
<text x="269.2" y="100">A3</text>
<text x="69.8" y="106.3">D7</text>
<text x="69.8" y="103.8">D8</text>
<text x="157.5" y="103.8">D5</text>
<text x="245.1" y="102.5">A6</text>
<text x="157.5" y="108.9">D6</text>
<text x="245.1" y="110.1">D15</text>
<text x="207" y="115.2">D14</text>
<text x="113" y="147">nLNK_ACT</text>
<text x="113" y="144.4">nSPD100</text>
<text x="255.3" y="149.5">EEP_DIO</text>
<text x="255.3" y="147">EEP_CLK</text>
<text x="67.3" y="157.1">RD+</text>
<text x="67.3" y="159.7">TD+</text>
<text x="67.3" y="164.8">RD-</text>
<text x="67.3" y="169.8">TD-</text>
</g>
<g font-size="1.8" fill="#0000c2">
<text x="135.9" y="144.8">Right</text>
<text x="135.9" y="147.3">Left</text>
<text x="21.6" y="191.8">The</text>
<text x="25.9" y="191.8">WAKEUP and</text>
<text x="39.1" y="191.8">IRQ signal</text>
<text x="50.2" y="191.8">have</text>
<text x="55.7" y="191.8">to</text>
<text x="58.6" y="191.8">be</text>
<text x="62" y="191.8">pulled</text>
<text x="68.9" y="191.8">up</text>
<text x="72.3" y="191.8">by</text>
<text x="75.5" y="191.8">MCU.</text>
</g>
<text font-size="1.8" fill="#009600" x="210.8" y="147">EEP_CS</text>
</svg>
